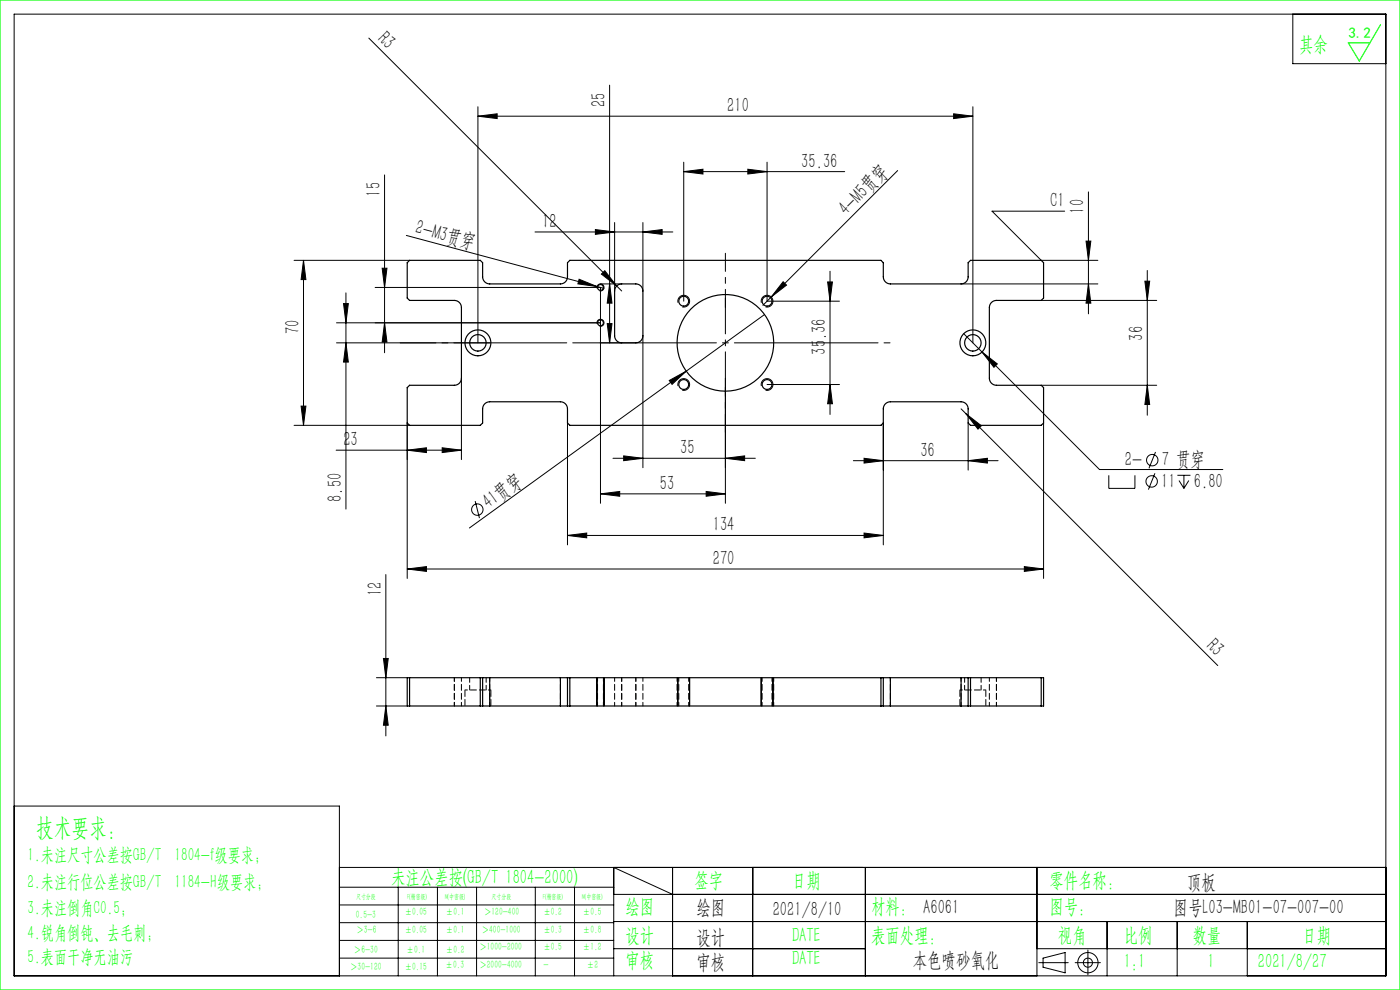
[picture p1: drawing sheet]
<svg xmlns="http://www.w3.org/2000/svg" width="297mm" height="210mm" viewBox="0 0 297 210" stroke-linecap="round" stroke-linejoin="round" font-family="sans-serif">
<g fill="none" stroke="#000" stroke-width=".21">
<path d="M3 3h291v204h-291zM78.2 8.1l52.6 52.6M129.3 18.1v54.6M274.3 3v10.5h19.7M81.6 37.1v37.7M101.4 24.6l4.1-.5v1.1zM101.4 22.6v50.1M101.4 24.6h105M145 36.4l4.1-.5v1zM145 34.4v29.5M145 36.4h34.2M158.6 35.9l4.1 .5-4.1 .5z"/>
<path d="M162.7 34.4v29.5h15.4M190.4 36.2l-28.6 28.6M202.3 24.1l4.1 .5-4.1 .6zM206.4 22.6v50.1M62.4 55.2h24.5M64.4 55.2v35M64.4 55.2l.5 4.1h-1zM81.1 56.9h1l-.5 4.1zM86.2 49.9l40.5 10.9M113.5 49.2h29.2M122.9 59.2l3.8 1.6-4.1-.6zM126.3 48.7l4.1 .5-4.1 .5z"/>
<path d="M127.6 58.1l.7-.7 2.5 3.3zM130.4 47.2v14.5M136.4 49.2l4.1-.5v1zM136.4 47.2v14.5M166.1 59.8l.8 .7-3.3 2.5zM175.6 59.8h1l-.5 4.1zM176.1 57.5v30.4M225.9 44.8h-15.4l10.4 10.4h12M230.4 51.1h1l-.5 4.1zM230.9 40.7v25.9M242.9 59.6h1l-.5 4.1zM243.4 57.4v30.7"/>
<path d="M71.4 68.5h56M71.4 72.7h47.5M72.9 64.4h1l-.5 4.1zM73.4 72.7l.5 4.1h-1zM73.4 62.1v45.9M79.6 61h47.8v45.8M81.6 68.5l.5 4.1h-1zM126.7 68.7a.75 .75 0 0 1 .6-1 .75 .75 0 0 1 .8 .8 .75 .75 0 0 1-.9 .7M126.7 61.2a.75 .75 0 0 1 .6-1 .75 .75 0 0 1 .8 .8 .75 .75 0 0 1-.9 .7M126.7 60.8l1.4 .4M127.3 60.2h4.6M127.3 72.7h4.6"/>
<path d="M128.8 68.6h1l-.5 4.1zM129.3 60.2l.5 4.1h-1zM130.8 60.7l1.1 1M136.4 71.2v28M143.8 64.2a1.25 1.25 0 0 1 1.1-1.6 1.25 1.25 0 0 1 1.4 1.4 1.25 1.25 0 0 1-1.6 1.1M161.5 64.2a1.25 1.25 0 0 1 1.1-1.6 1.25 1.25 0 0 1 1.4 1.4 1.25 1.25 0 0 1-1.6 1.1M162.2 66.7l-62.6 45.3M203.9 60.2h29M204.4 70.8l3.9 3.9M208.3 74.7l3.3 2.5-.7 .7zM208.3 74.7l25 24.9h26.1M220.9 63.7h24.5"/>
<path d="M230.9 60.2l.5 4.1h-1zM62.4 90.2h24.5M63.9 86.1h1l-.5 4.1zM71.3 95.5h26.6M86.4 95.5l4.1-.5v1zM86.4 89.7v33M93.8 95l4.1 .5-4.1 .5zM97.9 80.2v17.3M120.4 89.7v25.9M130 97.2h30.2M132.3 96.7l4.1 .5-4.1 .5zM142 80.7l3.6-2-3 2.8z"/>
<path d="M143.8 81.9a1.25 1.25 0 0 1 1.1-1.6 1.25 1.25 0 0 1 1.4 1.4 1.25 1.25 0 0 1-1.6 1.1M153.9 97.2l4.1-.5v1zM153.9 82.2v24.6M161.5 81.9a1.25 1.25 0 0 1 1.1-1.6 1.25 1.25 0 0 1 1.4 1.4 1.25 1.25 0 0 1-1.6 1.1M162.7 81.6h15.4M176.1 81.6l.5 4h-1zM181 97.7h30.7M183.3 97.2l4.1 .5-4.1 .5zM187.4 89.7v25.9M203.9 86.7l1 1.1M204.9 87.8l3.3 2.5-.7 .7zM204.9 87.8l53.4 53.4"/>
<path d="M205.4 97.7l4.1-.5v1zM205.4 89.7v10M220.9 81.7h24.5M221.4 89.7v33M243.4 81.7l.5 4.1h-1zM245.1 95.9l-1.4 3.4M100.8 106.3l.9 3.6M120.4 113.6l4.1-.5v1zM120.4 113.6h67M127.4 104.8l4.1-.5v1zM127.4 104.8h26.5M149.8 104.3l4.1 .5-4.1 .5z"/>
<path d="M183.3 113.1l4.1 .5-4.1 .5zM235.2 100.8v2.8h5.6v-2.8M245 100.4l-1.4 3.5M249.8 100.8h2.7M250.1 101.9l1.1 1.7M251.2 100.8v2.8M252.2 101.9l-1 1.7M81.3 139.7h1.1l-.5 4.1zM81.9 121.9v34.2M86.4 120.7l4.1-.5v1zM86.4 120.7h135M217.3 120.2l4.1 .5-4.1 .5z"/>
<path d="M79.9 143.8h6.5M79.9 149.8h6.5M81.9 149.8l.5 4h-1.1zM126.6 143.8v6M128.1 143.8v6M143.8 143.8v6M146.3 143.8v6M161.5 143.8v6M164 143.8v6M3 171h69v36M72 184h222M72 188.2h58.2"/>
<path d="M72 192h58.2M72 195.7h58.2M72 199.5h58.2M84.5 188.2v18.8M92.8 188.2v18.8M101.1 188.2v18.8M113.6 188.2v18.8M121.9 188.2v18.8M130.2 189.7h163.8M130.2 195.5h163.8M142.7 189.7l-12.5-5.7v23M142.7 184v23"/>
<path d="M159.7 184v23M183.6 184v23M220 184v23M234.9 195.5v11.5M249.7 195.5v11.5M264.6 195.5v11.5M72 203.2h58.2M130.2 201.2h53.4M220 201.2h74M220.4 204.2h6.2M221.3 203.2l4.7-1.1v4.3l-4.7-1.2zM228.1 204.2h5.3"/>
<path d="M230.8 201.5v5.3"/>
<circle cx="244.4" cy="97.6" r="1.21"/>
<circle cx="101.3" cy="108.1" r="1.21"/>
<circle cx="244.3" cy="102.1" r="1.21"/>
<circle cx="230.8" cy="204.2" r="2.15"/>
<circle cx="230.8" cy="204.2" r=".96"/>
</g>
<path d="M153.9 65.2v-11.5M153.9 91.7v-11.5" fill="none" stroke="#000" stroke-width=".21" stroke-dasharray="30.5 1.3 1.3 1.3" stroke-dashoffset="26.6"/>
<path d="M84.9 72.7h19M153.9 63.2v19" fill="none" stroke="#000" stroke-width=".21" stroke-dasharray="30.5 1.3 1.3 1.3" stroke-dashoffset="22.9"/>
<path d="M118.9 72.7h70" fill="none" stroke="#000" stroke-width=".21" stroke-dasharray="30.5 1.3 1.3 1.3" stroke-dashoffset="-2.6"/>
<path d="M0 0h297v210h-297zM292.9 5.2l-4.5 7.7-2.4-3.8h4.6" fill="none" stroke="#0f0" stroke-width=".25"/>
<g fill="#000">
<path d="M122.9 59.2l3.8 1.6-4.1-.6zM127.6 58.1l.7-.7 2.5 3.3zM142 80.7l3.6-2-3 2.8zM166.1 59.8l.8 .7-3.3 2.5zM204.9 87.8l3.3 2.5-.7 .7z"/>
<path d="M101.4 24.6l4.1-.5v1.1zM202.3 24.1l4.1 .5-4.1 .6z"/>
<path d="M64.4 55.2l.5 4.1h-1zM63.9 86.1h1l-.5 4.1zM175.6 59.8h1l-.5 4.1zM176.1 81.6l.5 4h-1zM242.9 59.6h1l-.5 4.1zM243.4 81.7l.5 4.1h-1zM129.3 60.2l.5 4.1h-1zM128.8 68.6h1l-.5 4.1zM72.9 64.4h1l-.5 4.1zM73.4 72.7l.5 4.1h-1zM81.3 139.7h1.1l-.5 4.1zM81.9 149.8l.5 4h-1.1z"/>
<path d="M230.9 60.2l.5 4.1h-1zM230.4 51.1h1l-.5 4.1zM81.6 68.5l.5 4.1h-1zM81.1 56.9h1l-.5 4.1z"/>
<path d="M149.8 104.3l4.1 .5-4.1 .5zM127.4 104.8l4.1-.5v1zM93.8 95l4.1 .5-4.1 .5zM86.4 95.5l4.1-.5v1z"/>
<path d="M86.4 120.7l4.1-.5v1zM217.3 120.2l4.1 .5-4.1 .5zM183.3 97.2l4.1 .5-4.1 .5zM205.4 97.7l4.1-.5v1zM145 36.4l4.1-.5v1zM158.6 35.9l4.1 .5-4.1 .5zM126.3 48.7l4.1 .5-4.1 .5zM136.4 49.2l4.1-.5v1zM132.3 96.7l4.1 .5-4.1 .5zM153.9 97.2l4.1-.5v1zM208.3 74.7l2.6 3.2 .7-.7zM120.4 113.6l4.1-.5v1zM183.3 113.1l4.1 .5-4.1 .5z"/>
</g>
<g fill="none" stroke="#000" stroke-width=".25">
<path d="M86.4 55.7l.5-.5h15l.5 .5v3a1.5 1.5 0 0 0 1.5 1.5h15a1.5 1.5 0 0 0 1.5-1.5v-3l.5-.5h66l.5 .5v3a1.5 1.5 0 0 0 1.5 1.5h15a1.5 1.5 0 0 0 1.5-1.5v-3l.5-.5h15l.5 .5v7.5l-.5 .5h-9.5a1.5 1.5 0 0 0-1.5 1.5v15a1.5 1.5 0 0 0 1.5 1.5h9.5l.5 .5v7.5l-.5 .5h-15l-.5-.5v-3a1.5 1.5 0 0 0-1.5-1.5h-15a1.5 1.5 0 0 0-1.5 1.5v3l-.5 .5h-66l-.5-.5v-3a1.5 1.5 0 0 0-1.5-1.5h-15a1.5 1.5 0 0 0-1.5 1.5v3l-.5 .5h-15l-.5-.5v-7.5l.5-.5h9.5a1.5 1.5 0 0 0 1.5-1.5v-15a1.5 1.5 0 0 0-1.5-1.5h-9.5l-.5-.5zM130.8 60.7l.8-.4 3.3-.1a1.5 1.5 0 0 1 1.5 1.5v9.5a1.5 1.5 0 0 1-1.5 1.5h-3a1.5 1.5 0 0 1-1.5-1.5v-9.5l.1-.5zM86.9 143.8v6M101.9 143.8v6M102.4 149.8h1.5M102.4 143.8h1.5M102.4 143.8v6M102.4 143.8h-16v6h16M103.9 149.8h15M103.9 143.8h15M103.9 143.8v6M118.9 149.8h1.5"/>
<path d="M118.9 143.8h1.5M118.9 143.8v6M120.4 143.8v6M120.4 149.8h67M120.4 143.8h67M120.9 143.8v6M186.9 143.8v6M187.4 149.8h1.5M187.4 143.8h1.5M187.4 143.8v6M188.9 149.8h15M188.9 143.8h15"/>
<path d="M188.9 143.8v6M203.9 149.8h1.5M203.9 143.8h1.5M203.9 143.8v6M205.4 143.8v6M205.4 143.8h16v6h-16M205.9 143.8v6M220.9 143.8v6"/>
<circle cx="101.4" cy="72.7" r="2.75"/>
<circle cx="101.4" cy="72.7" r="1.75"/>
<circle cx="127.4" cy="61" r=".63"/>
<circle cx="127.4" cy="68.5" r=".63"/>
<circle cx="145" cy="63.9" r="1.05"/>
<circle cx="153.9" cy="72.7" r="10.3"/>
<circle cx="162.7" cy="63.9" r="1.05"/>
<circle cx="206.4" cy="72.7" r="2.75"/>
<circle cx="206.4" cy="72.7" r="1.75"/>
<circle cx="145" cy="81.6" r="1.05"/>
<circle cx="162.7" cy="81.6" r="1.05"/>
</g>
<g fill="none" stroke="#000" stroke-width=".21" stroke-dasharray="1.3 .6" stroke-dashoffset=".5">
<path d="M96.4 143.8v6M96.4 149.8v-6M97.9 149.8v-6M103.9 149.8v-6M118.9 143.8v6M126.8 143.8v6M128 149.8v-6M130.4 143.8v6M131.9 149.8v-6M131.9 143.8v6M134.9 143.8v6M134.9 149.8v-6"/>
<path d="M136.4 149.8v-6M143.6 143.8v6M144 143.8v6M146.1 149.8v-6M161.7 143.8v6M163.8 149.8v-6M164.1 149.8v-6M188.9 149.8v-6M203.9 143.8v6M209.9 143.8v6M211.4 149.8v-6M211.4 143.8v6"/>
</g>
<path d="M104.1 146.4h-5.5M209.1 146.4h-5.5" fill="none" stroke="#000" stroke-width=".21" stroke-dasharray="1.3 .6" stroke-dashoffset=".7"/>
<path d="M98.6 146.4v3.4M104.1 149.8v-3.4M203.6 146.4v3.4M209.1 149.8v-3.4" fill="none" stroke="#000" stroke-width=".21" stroke-dasharray="1.3 .6" stroke-dashoffset="-.1"/>
<path d="M99.6 143.8v2.6M103.1 146.4v-2.6M204.6 143.8v2.6M208.1 146.4v-2.6" fill="none" stroke="#000" stroke-width=".21" stroke-dasharray="1.3 .6" stroke-dashoffset=".3"/>
<text font-size="5.4" fill="#0f0" x="7.7" y="177.2">技术要求：</text>
<g font-size="4.4">
<text x="79.9" y="8.5" transform="rotate(45 79.9 8.5)">R3</text>
<text x="128.5" y="22.7" transform="rotate(-90 128.5 22.7)">25</text>
<text x="154.3" y="23.8">210</text>
<text x="170" y="35.5">35.36</text>
<text x="80.7" y="41.7" transform="rotate(-90 80.7 41.7)">15</text>
<text x="179.6" y="45.8" transform="rotate(-45 179.6 45.8)">4-M5贯穿</text>
<text x="222.8" y="43.9">C1</text>
<text x="230" y="45.3" transform="rotate(-90 230 45.3)">10</text>
<text x="87.9" y="49.5" transform="rotate(15 87.9 49.5)">2-M3贯穿</text>
<text x="115" y="48.3">12</text>
<text x="63.5" y="70.8" transform="rotate(-90 63.5 70.8)">70</text>
<text x="175.2" y="75.2" transform="rotate(-90 175.2 75.2)">35.36</text>
<text x="242.5" y="72.2" transform="rotate(-90 242.5 72.2)">36</text>
<text x="72.8" y="94.6">23</text>
<text x="144.3" y="96.3">35</text>
<text x="195.3" y="96.9">36</text>
<text x="238.6" y="98.9">2-</text>
<text x="246.4" y="98.9">7 贯穿</text>
<text x="72.5" y="106.5" transform="rotate(-90 72.5 106.5)">8.50</text>
<text x="103.6" y="108" transform="rotate(-36 103.6 108)">41贯穿</text>
<text x="140" y="103.9">53</text>
<text x="246.3" y="103.4">11</text>
<text x="253.3" y="103.4">6.80</text>
<text x="151.2" y="112.7">134</text>
<text x="151.2" y="119.8">270</text>
<text x="81" y="126.5" transform="rotate(-90 81 126.5)">12</text>
<text x="255.7" y="137.3" transform="rotate(45 255.7 137.3)">R3</text>
<text x="251.8" y="188.6">顶板</text>
<text x="147.8" y="194">绘图</text>
<text x="163.9" y="194.3">2021/8/10</text>
<text x="249" y="194">图号L03-MB01-07-007-00</text>
<text x="147.8" y="200.2">设计</text>
<text x="147.8" y="205.5">审核</text>
<text x="193.6" y="205">本色喷砂氧化</text>
</g>
<g font-size="4.4" fill="#0f0">
<text x="275.6" y="10.8">其余</text>
<text x="83" y="187.5">未注公差按(GB/T 1804-2000)</text>
<text x="147.3" y="188">签字</text>
<text x="168" y="188">日期</text>
<text x="222.6" y="188">零件名称：</text>
<text x="132.7" y="193.6">绘图</text>
<text x="184.8" y="193.6">材料： A6061</text>
<text x="222.6" y="193.6">图号：</text>
<text x="132.7" y="199.8">设计</text>
<text x="168" y="199.8">DATE</text>
<text x="184.8" y="199.8">表面处理：</text>
<text x="224.4" y="199.8">视角</text>
<text x="238.4" y="199.8">比例</text>
<text x="253" y="199.8">数量</text>
<text x="276.3" y="199.8">日期</text>
<text x="132.7" y="205.1">审核</text>
<text x="168" y="204.6">DATE</text>
<text x="238.4" y="205.3">1:1</text>
<text x="256.2" y="205.3">1</text>
<text x="266.9" y="205.3">2021/8/27</text>
</g>
<g font-size="4" fill="#0f0">
<text x="5.9" y="182.6">1.未注尺寸公差按GB/T 1804-f级要求；</text>
<text x="5.9" y="188.4">2.未注行位公差按GB/T 1184-H级要求；</text>
<text x="5.9" y="193.9">3.未注倒角C0.5；</text>
<text x="5.9" y="199.2">4.锐角倒钝、去毛刺；</text>
<text x="5.9" y="204.2">5.表面干净无油污</text>
</g>
<text font-size="3.2" fill="#0f0" x="286.1" y="8">3.2</text>
<g font-size="2.3" fill="#0f0">
<text x="75.5" y="194.7">0.5-3</text>
<text x="75.6" y="198">＞3-6</text>
<text x="85.9" y="194.2">±0.05</text>
<text x="85.9" y="198">±0.05</text>
<text x="94.6" y="194.2">±0.1</text>
<text x="94.6" y="198">±0.1</text>
<text x="102.2" y="198">＞400-1000</text>
<text x="102.7" y="194.2">＞120-400</text>
<text x="115.3" y="194.2">±0.2</text>
<text x="115.3" y="198">±0.3</text>
<text x="123.7" y="194.2">±0.5</text>
<text x="123.7" y="198">±0.8</text>
<text x="75.1" y="202.2">＞6-30</text>
<text x="86.3" y="202.2">±0.1</text>
<text x="94.6" y="202.2">±0.2</text>
<text x="101.7" y="201.6">＞1000-2000</text>
<text x="115.3" y="201.6">±0.5</text>
<text x="123.7" y="201.6">±1.2</text>
<text x="74.3" y="205.8">＞30-120</text>
<text x="85.9" y="205.8">±0.15</text>
<text x="94.5" y="205.4">±0.3</text>
<text x="101.7" y="205.4">＞2000-4000</text>
<text x="115.3" y="205.4">-</text>
<text x="124.5" y="205.4">±2</text>
</g>
<g font-size="1.5" fill="#0f0">
<text x="75.5" y="190.6">尺寸分段</text>
<text x="86.4" y="190.6">F(精密级)</text>
<text x="94.4" y="190.6">M(中密级)</text>
<text x="104.3" y="190.6">尺寸分段</text>
<text x="115.2" y="190.6">F(精密级)</text>
<text x="123.5" y="190.6">M(中密级)</text>
</g>
</svg>
